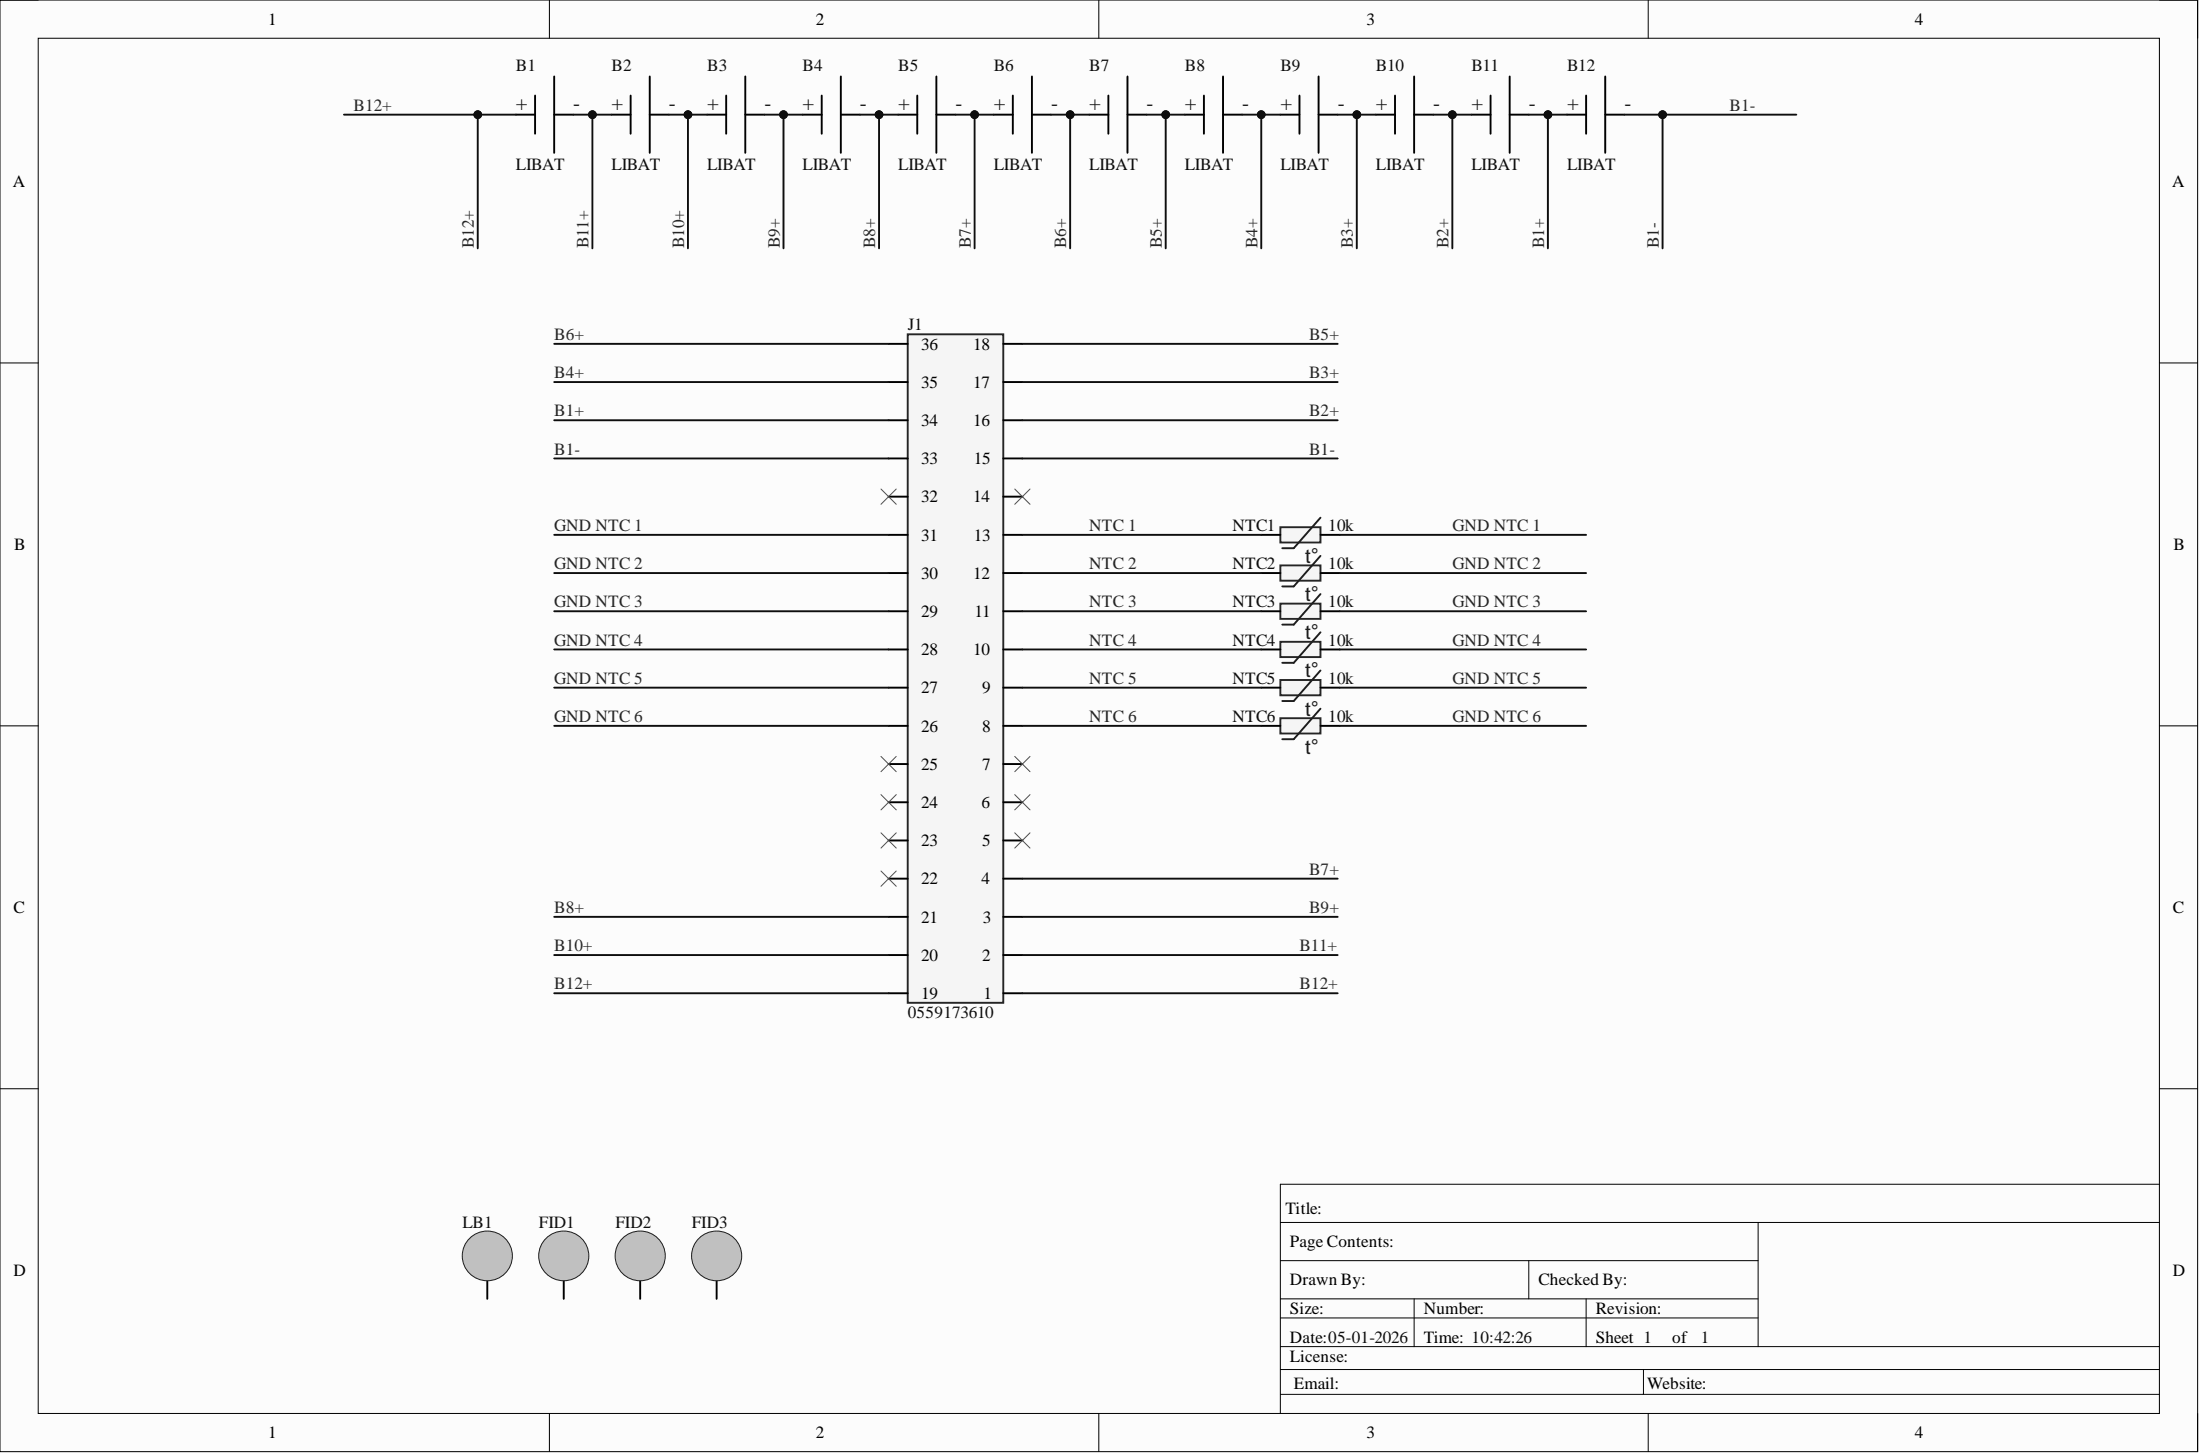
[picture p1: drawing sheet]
<svg xmlns="http://www.w3.org/2000/svg" width="292mm" height="193mm" viewBox="0 0 292 193" stroke-linecap="round" stroke-linejoin="round" font-family="sans-serif">
<path d="M0 0h291.8v192.7h-291.8z" fill-rule="evenodd" fill="#fcfcfc"/>
<path d="M0 0h291.8v192.7h-291.8z" fill="none" stroke="#000" stroke-width=".13"/>
<path d="M5.1 5.1h281.6v182.5h-281.6z" fill-rule="evenodd" fill="#fcfcfc"/>
<g fill="none" stroke="#000" stroke-width=".13">
<path d="M0 0h5.1M5.1 5.1h281.6v182.5h-281.6zM72.9 0v5.1M145.9 0v5.1M218.8 0v5.1M286.7 0h5.1v5.1M0 48.2h5.1M286.7 48.2h5.1M0 96.3h5.1M286.7 96.3h5.1M0 144.5h5.1M286.7 144.5h5.1"/>
<path d="M286.7 157.2h-116.7v30.4M170 172.4h63.4M170 178.7h116.7M170 174.9h63.4M170 167.3h63.4M170 162.2h116.7M187.8 172.4v6.3M203 167.3v5.1M210.6 172.4v6.3M233.4 162.2v16.5M72.9 187.6v5.1M145.9 187.6v5.1"/>
<path d="M170 181.8h116.7M170 185.1h116.7M218.2 181.8v3.3M218.8 187.6v5.1M291.8 187.6v5.1"/>
</g>
<g fill="none" stroke="#000" stroke-width=".25">
<path d="M68.5 15.2h2.5M71 12.7v5.1M73.6 15.2h2.5M73.6 10.1v10.2M81.2 15.2h2.5M83.7 12.7v5.1M86.3 15.2h2.5M86.3 10.1v10.2M93.9 15.2h2.5M96.4 12.7v5.1M99 15.2h2.5M99 10.1v10.2"/>
<path d="M106.6 15.2h2.5M109.1 12.7v5.1M111.6 15.2h2.6M111.6 10.1v10.2M119.3 15.2h2.5M121.8 12.7v5.1M124.3 15.2h2.6M124.3 10.1v10.2M131.9 15.2h2.6M134.5 12.7v5.1M137 15.2h2.5M137 10.1v10.2"/>
<path d="M144.6 15.2h2.6M147.2 12.7v5.1M149.7 15.2h2.5M149.7 10.1v10.2M157.3 15.2h2.5M159.8 12.7v5.1M162.4 15.2h2.5M162.4 10.1v10.2M170 15.2h2.5M172.5 12.7v5.1M175.1 15.2h2.5M175.1 10.1v10.2"/>
<path d="M182.7 15.2h2.5M185.2 12.7v5.1M187.8 15.2h2.5M187.8 10.1v10.2M195.4 15.2h2.5M197.9 12.7v5.1M200.4 15.2h2.6M200.4 10.1v10.2M208.1 15.2h2.5M210.6 12.7v5.1M213.1 15.2h2.6M213.1 10.1v10.2"/>
<path d="M74.8 169.8v2.6"/>
</g>
<circle cx="74.8" cy="166.7" r="3.3" fill="#c0c0c0"/>
<circle cx="74.8" cy="166.7" r="3.3" fill="none" stroke="#1c1c1c" stroke-width=".13"/>
<path d="M85 169.8v2.6" fill="none" stroke="#000" stroke-width=".25"/>
<circle cx="85" cy="166.7" r="3.3" fill="#c0c0c0"/>
<circle cx="85" cy="166.7" r="3.3" fill="none" stroke="#1c1c1c" stroke-width=".13"/>
<path d="M95.1 169.8v2.6" fill="none" stroke="#000" stroke-width=".25"/>
<circle cx="95.1" cy="166.7" r="3.3" fill="#c0c0c0"/>
<circle cx="95.1" cy="166.7" r="3.3" fill="none" stroke="#1c1c1c" stroke-width=".13"/>
<path d="M64.7 169.8v2.6" fill="none" stroke="#000" stroke-width=".25"/>
<circle cx="64.7" cy="166.7" r="3.3" fill="#c0c0c0"/>
<circle cx="64.7" cy="166.7" r="3.3" fill="none" stroke="#1c1c1c" stroke-width=".13"/>
<path d="M120.5 44.4h12.7v88.7h-12.7z" fill-rule="evenodd" fill="#f5f5f5"/>
<path d="M120.5 44.4h12.7v88.7h-12.7z" fill="none" stroke="#262626" stroke-width=".25"/>
<g fill="none" stroke="#000" stroke-width=".25">
<path d="M118 55.8h2.5M118 50.7h2.5M118 45.6h2.5M133.2 55.8h2.5M133.2 50.7h2.5M133.2 45.6h2.5M118 76.1h2.5M118 71h2.5M118 65.9h2.5M118 60.8h2.5M133.2 76.1h2.5M133.2 71h2.5"/>
<path d="M133.2 65.9h2.5M133.2 60.8h2.5M118 96.3h2.5M118 91.3h2.5M118 86.2h2.5M118 81.1h2.5M133.2 96.3h2.5M133.2 91.3h2.5M133.2 86.2h2.5M133.2 81.1h2.5M118 116.6h2.5M118 111.5h2.5"/>
<path d="M118 106.5h2.5M118 101.4h2.5M133.2 116.6h2.5M133.2 111.5h2.5M133.2 106.5h2.5M133.2 101.4h2.5M118 131.8h2.5M118 126.8h2.5M118 121.7h2.5M133.2 131.8h2.5M133.2 126.8h2.5M133.2 121.7h2.5"/>
</g>
<path d="M134.7 64.9l2.1 2M136.8 64.9l-2.1 2" fill="none" stroke="#4c4c4c" stroke-width=".13"/>
<path d="M170 70h5.3v2h-5.3z" fill-rule="evenodd" fill="#f5f5f5"/>
<path d="M170 70h5.3v2h-5.3z" fill="none" stroke="#262626" stroke-width=".25"/>
<path d="M167.5 71h2.5M175.3 71h2.6" fill="none" stroke="#000" stroke-width=".25"/>
<path d="M175.3 68.7l-3.5 4.1h-1.5" fill="none" stroke="#1c1c1c" stroke-width=".25"/>
<path d="M170 75h5.3v2.1h-5.3z" fill-rule="evenodd" fill="#f5f5f5"/>
<path d="M170 75h5.3v2.1h-5.3z" fill="none" stroke="#262626" stroke-width=".25"/>
<path d="M167.5 76.1h2.5M175.3 76.1h2.6" fill="none" stroke="#000" stroke-width=".25"/>
<path d="M175.3 73.8l-3.5 4h-1.5" fill="none" stroke="#1c1c1c" stroke-width=".25"/>
<path d="M170 80.1h5.3v2h-5.3z" fill-rule="evenodd" fill="#f5f5f5"/>
<path d="M170 80.1h5.3v2h-5.3z" fill="none" stroke="#262626" stroke-width=".25"/>
<path d="M167.5 81.1h2.5M175.3 81.1h2.6" fill="none" stroke="#000" stroke-width=".25"/>
<path d="M175.3 78.8l-3.5 4.1h-1.5" fill="none" stroke="#1c1c1c" stroke-width=".25"/>
<path d="M170 85.2h5.3v2h-5.3z" fill-rule="evenodd" fill="#f5f5f5"/>
<path d="M170 85.2h5.3v2h-5.3z" fill="none" stroke="#262626" stroke-width=".25"/>
<path d="M167.5 86.2h2.5M175.3 86.2h2.6" fill="none" stroke="#000" stroke-width=".25"/>
<path d="M175.3 83.9l-3.5 4.1h-1.5" fill="none" stroke="#1c1c1c" stroke-width=".25"/>
<path d="M170 90.2h5.3v2.1h-5.3z" fill-rule="evenodd" fill="#f5f5f5"/>
<path d="M170 90.2h5.3v2.1h-5.3z" fill="none" stroke="#262626" stroke-width=".25"/>
<path d="M167.5 91.3h2.5M175.3 91.3h2.6" fill="none" stroke="#000" stroke-width=".25"/>
<path d="M175.3 89l-3.5 4h-1.5" fill="none" stroke="#1c1c1c" stroke-width=".25"/>
<path d="M170 95.3h5.3v2h-5.3z" fill-rule="evenodd" fill="#f5f5f5"/>
<path d="M170 95.3h5.3v2h-5.3z" fill="none" stroke="#262626" stroke-width=".25"/>
<path d="M167.5 96.3h2.5M175.3 96.3h2.6" fill="none" stroke="#000" stroke-width=".25"/>
<path d="M175.3 94.1l-3.5 4h-1.5" fill="none" stroke="#1c1c1c" stroke-width=".25"/>
<g fill="none" stroke="#4c4c4c" stroke-width=".13">
<path d="M117 64.9l2 2M119 64.9l-2 2M117 110.5l2 2.1M117 115.6l2 2M117 100.4l2 2M117 105.5l2 2M119 110.5l-2 2.1M119 115.6l-2 2M119 100.4l-2 2M119 105.5l-2 2M134.7 110.5l2.1 2.1M134.7 105.5l2.1 2"/>
<path d="M134.7 100.4l2.1 2M136.8 110.5l-2.1 2.1M136.8 105.5l-2.1 2M136.8 100.4l-2.1 2"/>
</g>
<path d="M88.8 15.2h5.1" fill="none" stroke="#0e0e0e" stroke-width=".25"/>
<circle cx="91.3" cy="15.2" r=".51" fill="#0e0e0e"/>
<circle cx="91.3" cy="15.2" r=".51" fill="none" stroke="#0e0e0e" stroke-width=".13"/>
<path d="M101.5 15.2h5.1" fill="none" stroke="#0e0e0e" stroke-width=".25"/>
<circle cx="104" cy="15.2" r=".51" fill="#0e0e0e"/>
<circle cx="104" cy="15.2" r=".51" fill="none" stroke="#0e0e0e" stroke-width=".13"/>
<path d="M114.2 15.2h5.1" fill="none" stroke="#0e0e0e" stroke-width=".25"/>
<circle cx="116.7" cy="15.2" r=".51" fill="#0e0e0e"/>
<circle cx="116.7" cy="15.2" r=".51" fill="none" stroke="#0e0e0e" stroke-width=".13"/>
<path d="M126.9 15.2h5" fill="none" stroke="#0e0e0e" stroke-width=".25"/>
<circle cx="129.4" cy="15.2" r=".51" fill="#0e0e0e"/>
<circle cx="129.4" cy="15.2" r=".51" fill="none" stroke="#0e0e0e" stroke-width=".13"/>
<path d="M139.5 15.2h5.1" fill="none" stroke="#0e0e0e" stroke-width=".25"/>
<circle cx="142.1" cy="15.2" r=".51" fill="#0e0e0e"/>
<circle cx="142.1" cy="15.2" r=".51" fill="none" stroke="#0e0e0e" stroke-width=".13"/>
<path d="M152.2 15.2h5.1" fill="none" stroke="#0e0e0e" stroke-width=".25"/>
<circle cx="154.8" cy="15.2" r=".51" fill="#0e0e0e"/>
<circle cx="154.8" cy="15.2" r=".51" fill="none" stroke="#0e0e0e" stroke-width=".13"/>
<path d="M164.9 15.2h5.1" fill="none" stroke="#0e0e0e" stroke-width=".25"/>
<circle cx="167.5" cy="15.2" r=".51" fill="#0e0e0e"/>
<circle cx="167.5" cy="15.2" r=".51" fill="none" stroke="#0e0e0e" stroke-width=".13"/>
<path d="M177.6 15.2h5.1" fill="none" stroke="#0e0e0e" stroke-width=".25"/>
<circle cx="180.1" cy="15.2" r=".51" fill="#0e0e0e"/>
<circle cx="180.1" cy="15.2" r=".51" fill="none" stroke="#0e0e0e" stroke-width=".13"/>
<path d="M190.3 15.2h5.1" fill="none" stroke="#0e0e0e" stroke-width=".25"/>
<circle cx="192.8" cy="15.2" r=".51" fill="#0e0e0e"/>
<circle cx="192.8" cy="15.2" r=".51" fill="none" stroke="#0e0e0e" stroke-width=".13"/>
<path d="M203 15.2h5.1" fill="none" stroke="#0e0e0e" stroke-width=".25"/>
<circle cx="205.5" cy="15.2" r=".51" fill="#0e0e0e"/>
<circle cx="205.5" cy="15.2" r=".51" fill="none" stroke="#0e0e0e" stroke-width=".13"/>
<path d="M78.7 15.2v17.8" fill="none" stroke="#0e0e0e" stroke-width=".25"/>
<circle cx="78.7" cy="15.2" r=".51" fill="#0e0e0e"/>
<circle cx="78.7" cy="15.2" r=".51" fill="none" stroke="#0e0e0e" stroke-width=".13"/>
<path d="M76.1 15.2h5.1" fill="none" stroke="#0e0e0e" stroke-width=".25"/>
<circle cx="78.7" cy="15.2" r=".51" fill="#0e0e0e"/>
<circle cx="78.7" cy="15.2" r=".51" fill="none" stroke="#0e0e0e" stroke-width=".13"/>
<path d="M91.3 15.2v17.8" fill="none" stroke="#0e0e0e" stroke-width=".25"/>
<circle cx="91.3" cy="15.2" r=".51" fill="#0e0e0e"/>
<circle cx="91.3" cy="15.2" r=".51" fill="none" stroke="#0e0e0e" stroke-width=".13"/>
<path d="M104 15.2v17.8" fill="none" stroke="#0e0e0e" stroke-width=".25"/>
<circle cx="104" cy="15.2" r=".51" fill="#0e0e0e"/>
<circle cx="104" cy="15.2" r=".51" fill="none" stroke="#0e0e0e" stroke-width=".13"/>
<path d="M116.7 15.2v17.8" fill="none" stroke="#0e0e0e" stroke-width=".25"/>
<circle cx="116.7" cy="15.2" r=".51" fill="#0e0e0e"/>
<circle cx="116.7" cy="15.2" r=".51" fill="none" stroke="#0e0e0e" stroke-width=".13"/>
<path d="M129.4 15.2v17.8" fill="none" stroke="#0e0e0e" stroke-width=".25"/>
<circle cx="129.4" cy="15.2" r=".51" fill="#0e0e0e"/>
<circle cx="129.4" cy="15.2" r=".51" fill="none" stroke="#0e0e0e" stroke-width=".13"/>
<path d="M142.1 15.2v17.8" fill="none" stroke="#0e0e0e" stroke-width=".25"/>
<circle cx="142.1" cy="15.2" r=".51" fill="#0e0e0e"/>
<circle cx="142.1" cy="15.2" r=".51" fill="none" stroke="#0e0e0e" stroke-width=".13"/>
<path d="M154.8 15.2v17.8" fill="none" stroke="#0e0e0e" stroke-width=".25"/>
<circle cx="154.8" cy="15.2" r=".51" fill="#0e0e0e"/>
<circle cx="154.8" cy="15.2" r=".51" fill="none" stroke="#0e0e0e" stroke-width=".13"/>
<path d="M167.5 15.2v17.8" fill="none" stroke="#0e0e0e" stroke-width=".25"/>
<circle cx="167.5" cy="15.2" r=".51" fill="#0e0e0e"/>
<circle cx="167.5" cy="15.2" r=".51" fill="none" stroke="#0e0e0e" stroke-width=".13"/>
<path d="M180.1 15.2v17.8" fill="none" stroke="#0e0e0e" stroke-width=".25"/>
<circle cx="180.1" cy="15.2" r=".51" fill="#0e0e0e"/>
<circle cx="180.1" cy="15.2" r=".51" fill="none" stroke="#0e0e0e" stroke-width=".13"/>
<path d="M192.8 15.2v17.8" fill="none" stroke="#0e0e0e" stroke-width=".25"/>
<circle cx="192.8" cy="15.2" r=".51" fill="#0e0e0e"/>
<circle cx="192.8" cy="15.2" r=".51" fill="none" stroke="#0e0e0e" stroke-width=".13"/>
<path d="M205.5 15.2v17.8" fill="none" stroke="#0e0e0e" stroke-width=".25"/>
<circle cx="205.5" cy="15.2" r=".51" fill="#0e0e0e"/>
<circle cx="205.5" cy="15.2" r=".51" fill="none" stroke="#0e0e0e" stroke-width=".13"/>
<g fill="none" stroke="#0e0e0e" stroke-width=".25">
<path d="M45.7 15.2h22.8M73.6 45.6h44.4M73.6 50.7h44.4M73.6 55.8h44.4M135.7 45.6h41.9M135.7 50.7h41.9M135.7 55.8h41.9M73.6 60.8h44.4M73.6 71h44.4M73.6 76.1h44.4M135.7 60.8h41.9M135.7 71h31.8"/>
<path d="M135.7 76.1h31.8M177.9 71h32.7M177.9 76.1h32.7M73.6 81.1h44.4M73.6 86.2h44.4M73.6 91.3h44.4M73.6 96.3h44.4M135.7 81.1h31.8M135.7 86.2h31.8M135.7 91.3h31.8M135.7 96.3h31.8M177.9 81.1h32.7"/>
<path d="M177.9 86.2h32.7M177.9 91.3h32.7M177.9 96.3h32.7M135.7 116.6h41.9M73.6 121.7h44.4M73.6 126.8h44.4M73.6 131.8h44.4M135.7 121.7h41.9M135.7 126.8h41.9M135.7 131.8h41.9"/>
</g>
<circle cx="63.4" cy="15.2" r=".51" fill="#0e0e0e"/>
<circle cx="63.4" cy="15.2" r=".51" fill="none" stroke="#0e0e0e" stroke-width=".13"/>
<path d="M215.7 15.2h22.8" fill="none" stroke="#0e0e0e" stroke-width=".25"/>
<circle cx="220.7" cy="15.2" r=".51" fill="#0e0e0e"/>
<circle cx="220.7" cy="15.2" r=".51" fill="none" stroke="#0e0e0e" stroke-width=".13"/>
<path d="M63.4 15.2v17.8" fill="none" stroke="#0e0e0e" stroke-width=".25"/>
<circle cx="63.4" cy="15.2" r=".51" fill="#0e0e0e"/>
<circle cx="63.4" cy="15.2" r=".51" fill="none" stroke="#0e0e0e" stroke-width=".13"/>
<path d="M220.7 15.2v17.8" fill="none" stroke="#0e0e0e" stroke-width=".25"/>
<circle cx="220.7" cy="15.2" r=".51" fill="#0e0e0e"/>
<circle cx="220.7" cy="15.2" r=".51" fill="none" stroke="#0e0e0e" stroke-width=".13"/>
<g font-size="2.8" fill="#0e0e0e">
<text x="68.5" y="14.6">+</text>
<text x="76.1" y="14.6">-</text>
<text x="81.2" y="14.6">+</text>
<text x="88.8" y="14.6">-</text>
<text x="93.9" y="14.6">+</text>
<text x="101.5" y="14.6">-</text>
<text x="106.6" y="14.6">+</text>
<text x="114.2" y="14.6">-</text>
<text x="119.3" y="14.6">+</text>
<text x="126.9" y="14.6">-</text>
<text x="131.9" y="14.6">+</text>
<text x="139.5" y="14.6">-</text>
<text x="144.6" y="14.6">+</text>
<text x="152.2" y="14.6">-</text>
<text x="157.3" y="14.6">+</text>
<text x="164.9" y="14.6">-</text>
<text x="170" y="14.6">+</text>
<text x="177.6" y="14.6">-</text>
<text x="182.7" y="14.6">+</text>
<text x="190.3" y="14.6">-</text>
<text x="195.4" y="14.6">+</text>
<text x="203" y="14.6">-</text>
<text x="208.1" y="14.6">+</text>
<text x="215.7" y="14.6">-</text>
</g>
<g font-size="2.7" fill="#1c1c1c">
<text x="173.3" y="74.7">t°</text>
<text x="173.3" y="79.8">t°</text>
<text x="173.3" y="84.8">t°</text>
<text x="173.3" y="89.9">t°</text>
<text x="173.3" y="95">t°</text>
<text x="173.3" y="100.1">t°</text>
</g>
<g font-size="2.3">
<text x="35.6" y="3.3">1</text>
<text x="108.3" y="3.3">2</text>
<text x="181.4" y="3.3">3</text>
<text x="254.2" y="3.3">4</text>
<text x="1.7" y="24.8">A</text>
<text x="288.4" y="24.8">A</text>
<text x="122.3" y="46.4">36</text>
<text x="129.2" y="46.4">18</text>
<text x="122.3" y="51.5">35</text>
<text x="129.2" y="51.5">17</text>
<text x="122.3" y="56.5">34</text>
<text x="129.2" y="56.5">16</text>
<text x="122.3" y="61.6">33</text>
<text x="129.3" y="61.6">15</text>
<text x="122.3" y="71.7">31</text>
<text x="122.3" y="66.7">32</text>
<text x="129.2" y="66.7">14</text>
<text x="129.3" y="71.7">13</text>
<text x="1.9" y="73">B</text>
<text x="122.3" y="76.8">30</text>
<text x="129.2" y="76.8">12</text>
<text x="288.6" y="73">B</text>
<text x="122.3" y="81.9">29</text>
<text x="129.4" y="81.9">11</text>
<text x="122.3" y="87">28</text>
<text x="129.2" y="87">10</text>
<text x="122.3" y="92">27</text>
<text x="130.4" y="92">9</text>
<text x="122.3" y="97.1">26</text>
<text x="130.4" y="97.1">8</text>
<text x="122.3" y="107.2">24</text>
<text x="122.3" y="102.2">25</text>
<text x="130.3" y="107.2">6</text>
<text x="130.4" y="102.2">7</text>
<text x="122.3" y="112.3">23</text>
<text x="130.4" y="112.3">5</text>
<text x="122.3" y="117.4">22</text>
<text x="130.3" y="117.4">4</text>
<text x="1.8" y="121.2">C</text>
<text x="122.3" y="122.4">21</text>
<text x="130.5" y="122.4">3</text>
<text x="288.5" y="121.2">C</text>
<text x="122.3" y="127.5">20</text>
<text x="130.4" y="127.5">2</text>
<text x="122.3" y="132.6">19</text>
<text x="130.6" y="132.6">1</text>
<text x="170.7" y="161.1">Title:</text>
<text x="171.3" y="165.5">Page Contents:</text>
<text x="1.8" y="169.3">D</text>
<text x="171.3" y="170.6">Drawn By:</text>
<text x="204.2" y="170.6">Checked By:</text>
<text x="288.5" y="169.3">D</text>
<text x="171.3" y="174.4">Size:</text>
<text x="171.3" y="178.2">Date:05-01-2026</text>
<text x="189" y="174.4">Number:</text>
<text x="189" y="178.2">Time: 10:42:26</text>
<text x="211.9" y="174.4">Revision:</text>
<text x="211.9" y="178.2">Sheet 1</text>
<text x="222" y="178.2">of</text>
<text x="171.3" y="180.7">License:</text>
<text x="171.8" y="184.3">Email:</text>
<text x="218.7" y="184.3">Website:</text>
<text x="35.6" y="190.9">1</text>
<text x="108.3" y="190.9">2</text>
<text x="181.4" y="190.9">3</text>
<text x="254.2" y="190.9">4</text>
</g>
<g font-size="2.3" fill="#0e0e0e">
<text x="68.5" y="9.4">B1</text>
<text x="81.2" y="9.4">B2</text>
<text x="93.9" y="9.4">B3</text>
<text x="106.6" y="9.4">B4</text>
<text x="119.3" y="9.4">B5</text>
<text x="131.9" y="9.4">B6</text>
<text x="144.6" y="9.4">B7</text>
<text x="157.3" y="9.4">B8</text>
<text x="170" y="9.4">B9</text>
<text x="182.7" y="9.4">B10</text>
<text x="195.4" y="9.4">B11</text>
<text x="208.1" y="9.4">B12</text>
<text x="68.5" y="22.6">LIBAT</text>
<text x="81.2" y="22.6">LIBAT</text>
<text x="93.9" y="22.6">LIBAT</text>
<text x="106.6" y="22.6">LIBAT</text>
<text x="119.3" y="22.6">LIBAT</text>
<text x="131.9" y="22.6">LIBAT</text>
<text x="144.6" y="22.6">LIBAT</text>
<text x="157.3" y="22.6">LIBAT</text>
<text x="170" y="22.6">LIBAT</text>
<text x="182.7" y="22.6">LIBAT</text>
<text x="195.4" y="22.6">LIBAT</text>
<text x="208.1" y="22.6">LIBAT</text>
<text x="120.5" y="43.9">J1</text>
<text x="163.7" y="70.5">NTC1</text>
<text x="176.3" y="70.5">10k</text>
<text x="163.7" y="75.5">NTC2</text>
<text x="176.3" y="75.5">10k</text>
<text x="163.7" y="80.6">NTC3</text>
<text x="176.3" y="80.6">10k</text>
<text x="163.7" y="85.7">NTC4</text>
<text x="176.3" y="85.7">10k</text>
<text x="163.7" y="90.8">NTC5</text>
<text x="163.7" y="95.8">NTC6</text>
<text x="176.3" y="90.8">10k</text>
<text x="176.3" y="95.8">10k</text>
<text x="120.5" y="135.1">0559173610</text>
<text x="61.4" y="162.9">LB1</text>
<text x="71.6" y="162.9">FID1</text>
<text x="81.7" y="162.9">FID2</text>
<text x="91.8" y="162.9">FID3</text>
<text x="225.8" y="178.2">1</text>
</g>
<g font-size="2.3" fill="#262626">
<text x="46.9" y="14.7">B12+</text>
<text x="229.6" y="14.7">B1-</text>
<text x="62.9" y="33" transform="rotate(-90 62.9 33)">B12+</text>
<text x="78.1" y="33" transform="rotate(-90 78.1 33)">B11+</text>
<text x="90.8" y="33" transform="rotate(-90 90.8 33)">B10+</text>
<text x="103.5" y="33" transform="rotate(-90 103.5 33)">B9+</text>
<text x="116.2" y="33" transform="rotate(-90 116.2 33)">B8+</text>
<text x="128.9" y="33" transform="rotate(-90 128.9 33)">B7+</text>
<text x="141.6" y="33" transform="rotate(-90 141.6 33)">B6+</text>
<text x="154.3" y="33" transform="rotate(-90 154.3 33)">B5+</text>
<text x="167" y="33" transform="rotate(-90 167 33)">B4+</text>
<text x="179.6" y="33" transform="rotate(-90 179.6 33)">B3+</text>
<text x="192.3" y="33" transform="rotate(-90 192.3 33)">B2+</text>
<text x="205" y="33" transform="rotate(-90 205 33)">B1+</text>
<text x="220.2" y="33" transform="rotate(-90 220.2 33)">B1-</text>
<text x="73.6" y="45.1">B6+</text>
<text x="173.8" y="45.1">B5+</text>
<text x="73.6" y="50.2">B4+</text>
<text x="173.8" y="50.2">B3+</text>
<text x="73.6" y="55.3">B1+</text>
<text x="173.8" y="55.3">B2+</text>
<text x="73.6" y="60.3">B1-</text>
<text x="173.8" y="60.3">B1-</text>
<text x="73.6" y="70.5">GND NTC 1</text>
<text x="144.6" y="70.5">NTC 1</text>
<text x="192.8" y="70.5">GND NTC 1</text>
<text x="73.6" y="75.5">GND NTC 2</text>
<text x="144.6" y="75.5">NTC 2</text>
<text x="192.8" y="75.5">GND NTC 2</text>
<text x="73.6" y="80.6">GND NTC 3</text>
<text x="144.6" y="80.6">NTC 3</text>
<text x="192.8" y="80.6">GND NTC 3</text>
<text x="73.6" y="85.7">GND NTC 4</text>
<text x="144.6" y="85.7">NTC 4</text>
<text x="192.8" y="85.7">GND NTC 4</text>
<text x="73.6" y="90.8">GND NTC 5</text>
<text x="73.6" y="95.8">GND NTC 6</text>
<text x="144.6" y="90.8">NTC 5</text>
<text x="144.6" y="95.8">NTC 6</text>
<text x="192.8" y="90.8">GND NTC 5</text>
<text x="192.8" y="95.8">GND NTC 6</text>
<text x="173.8" y="116.1">B7+</text>
<text x="73.6" y="121.2">B8+</text>
<text x="173.8" y="121.2">B9+</text>
<text x="73.6" y="126.2">B10+</text>
<text x="73.6" y="131.3">B12+</text>
<text x="172.5" y="126.2">B11+</text>
<text x="172.5" y="131.3">B12+</text>
</g>
</svg>
